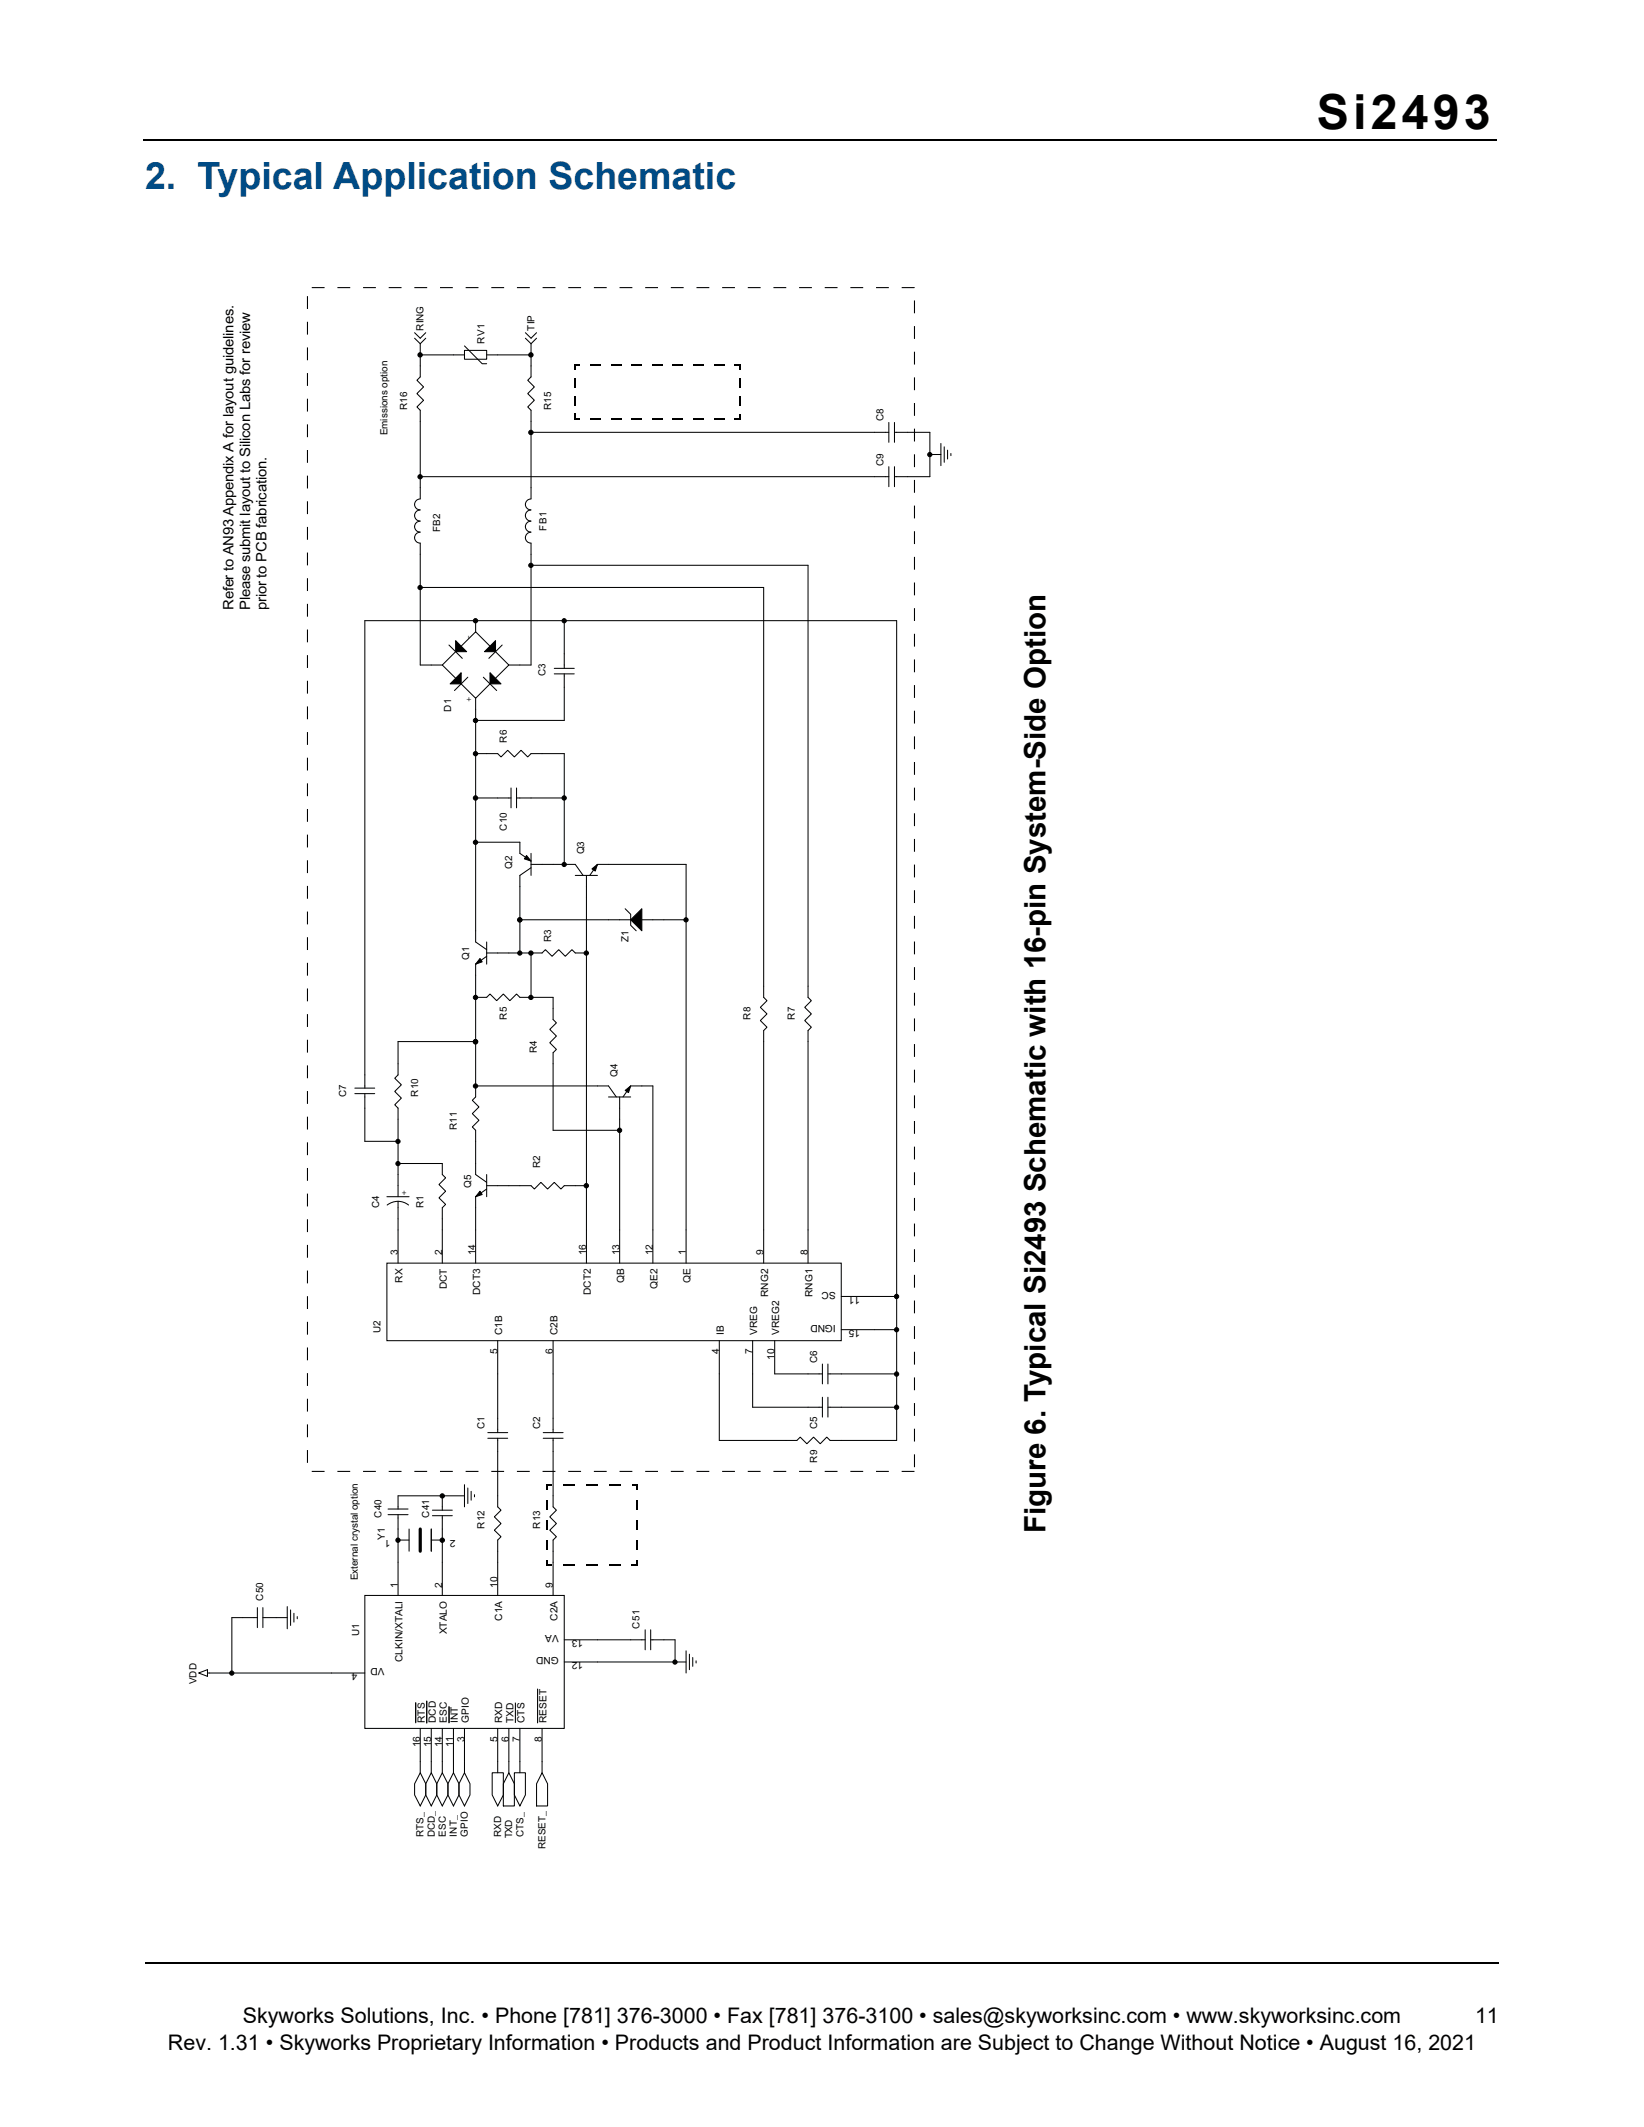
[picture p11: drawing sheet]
<svg xmlns="http://www.w3.org/2000/svg" width="216mm" height="279mm" viewBox="0 0 216 279" stroke-linecap="round" stroke-linejoin="round" font-family="sans-serif">
<path d="M18.8 18.4h177.8M19.1 257.8h177.8" fill="none" stroke="#000" stroke-width=".17"/>
<g fill="none" stroke="#000" stroke-width=".13">
<path d="M54.4 44.4l.8 .8M54.4 43.7l.8 .7 .7-.7M55.2 46.6h5.8M55.2 45.2v4.3l-.4 .5 .8 .8-.8 .9 .8 .9-.8 .9 .4 .4v11.6M55.9 44.4l-.7 .8M61 46h2.9v1.2h-2.9zM61 45.4l2.3 2.4h.6M69 44.4l.7 .8M69 43.7l.7 .7 .8-.7M69.7 56.8h47M69.7 45.2v4.3l-.4 .5 .9 .8-.9 .9 .9 .9-.9 .9 .4 .4v11.6a.72 .72 0 0 0-.7 .8 .72 .72 0 0 0 .7 .7M69.7 46.6h-5.8"/>
<path d="M70.5 44.4l-.8 .8M116.7 55.5v2.6M117.5 56.8h4.6M117.5 55.5v2.6M122.1 56.8v2.9M123.6 58.3v2.9M123.6 59.7h-1.5v2.9h-4.6M124 58.7v2M124.4 59.1v1.2M124.9 59.6v.3M55.2 67a.73 .73 0 0 0-.8 .7 .73 .73 0 0 0 .8 .8 .72 .72 0 0 0-.8 .7 .72 .72 0 0 0 .8 .7 .72 .72 0 0 0-.8 .7 .72 .72 0 0 0 .8 .7M55.2 65.5a.72 .72 0 0 0-.8 .8 .72 .72 0 0 0 .8 .7"/>
<path d="M55.2 62.6h61.5M55.2 71.3v5.9M69.7 67a.73 .73 0 0 0-.7 .7 .73 .73 0 0 0 .7 .8 .72 .72 0 0 0-.7 .7 .72 .72 0 0 0 .7 .7 .72 .72 0 0 0-.7 .7 .72 .72 0 0 0 .7 .7v16.1h-2.9M69.7 74.3h36.4v56.7l.5 .4-.9 .9 .9 .9-.9 .9 .9 .8-.5 .5v30.5M116.7 61.3v2.6M117.5 61.3v2.6M58.1 87.4h-2.9v-10.2h45.1v53.8l.4 .4-.8 .9 .8 .9-.8 .9 .8 .8-.4 .5v30.5M59 84.7l1.7 1.8M59.8 84.2l1.5 1.4h-1.5zM59.8 85.6l-1.7 1.8 1.7 1.7M60.6 88.4v1.4h-1.5zM60.6 84.9l1.9-1.9 1.8 1.9"/>
<path d="M60.6 89.8l1.9 1.9 1.8-1.9M61.4 89l-1.7 1.7M62.5 81.5v1.5M62.5 91.7v2.9M62.5 99h2.9l.4 .4 .9-.8 .8 .8 .9-.8 .9 .8 .4-.4h4.4v14.5M62.5 99v24.7l1.4 1M63.5 89l1.7 1.7M63.6 85.6l1.5-1.4v1.4zM64.4 88.4l1.4 1.4h-1.4zM65.1 85.6l1.7 1.8-1.7 1.7M66 84.7l-1.8 1.8M72.8 87.8h2.6"/>
<path d="M72.8 88.5h2.6M74.1 88.5v6.1h-11.6v4.4M74.1 81.5v6.3M62.5 110.6h5.8v1.5l1.4 1M67.1 103.5v2.6M67.1 104.8h-4.6M67.8 103.5v2.6M67.8 104.8h6.3M69.1 112.4l.6 .7-.8-.3zM69.7 114l-1.4 1v10.2M69.7 112.1v2.9M69.7 113.5h5.8l1.1 1.5"/>
<path d="M75.5 115h3M77 115v50.9M77.5 115l1-1.5h11.6v7.3h-5.8M77.7 114.1l.8-.6-.3 .9zM82.1 119.4l.7 .7v1.4l.7 .8M62.5 136.8h-10.2v4.4l-.5 .4 .9 .9-.9 .9 .9 .8-.9 .9 .5 .5v11.6M62.5 131h1.4l.4-.4 .9 .8 .9-.8 .9 .8 .8-.8 .5 .4h4.3v2.9l.5 .5-.9 .8 .9 .9-.9 .9 .9 .8-.5 .5v10.2h8.8M63 125.9l.3 .4-.8 .3zM63.9 125.6l-1.4 1v17.5l-.5 .4 .9 .9-.9 .9 .9 .9-.9 .8 .5 .5v5.8l1.4 1M63.9 123.7v2.9M69.7 125.2v5.8M77 125.2h-1.5l-.4-.5-.9 .9-.8-.9-.9 .9-.9-.9-.4 .5h-7.3"/>
<path d="M82.8 120.8l1.5-1.4v2.9zM82.8 120.8h-14.5M90.1 120.8v45.1M46.6 143.7h2.6M46.6 142.9h2.6M47.9 142.9v-61.4h69.9v107.7h-8.8l-.4-.4-.9 .9-.9-.9-.8 .9-.9-.9-.4 .4h-10.2v-13.1M47.9 143.7v6.2h4.4M50.8 157.2h2.9M50.8 158.3a2.27 2.27 0 0 1 2.9 0M52.3 157.8v8.1M52.3 152.8h5.8v1.5l.4 .4-.9 .9 .9 .9-.9 .9 .9 .8-.4 .4v7.3M62.5 142.6h17.4l1 1.5"/>
<path d="M63 156.5l.3 .4-.8 .3zM63.9 156.2l-1.4 1v8.7M63.9 154.3v2.9M77 155.8h-2.9l-.4 .4-.9-.9-.9 .9-.9-.9-.8 .9-.5-.4h-5.8M79.9 144.1h2.9M81.4 144.1v21.8M81.8 144.1l1-1.5h2.9v23.3M82.1 143.2l.7-.6-.3 .9zM50.8 165.9h59.7v10.2h-59.7zM65.4 176.1v12.1M72.6 176.1v12.1M98.8 176.1v8.8h9.2"/>
<path d="M101.7 176.1v4.4h6.3M108 179.2v2.6M108.7 179.2v2.6M110.5 170.3h7.3M117.8 174.7h-7.3M51 199h2.6M51 198.2h2.6M52.3 199v10.6M56.8 198.4h2.6M56.8 199.1h2.6M58.1 196.5v1.9M58.1 199.1v10.5"/>
<path d="M61 195v2.9M61 196.5h-8.7v1.7M61.4 195.5v2M61.9 195.9v1.2M62.3 196.3v.3M64.1 188.2h2.6M64.1 188.9h2.6M65.4 188.9v9l.4 .5-.9 .9 .9 .8-.9 .9 .9 .9-.4 .4v7.3M71.3 188.2h2.6M71.3 188.9h2.6M72.6 188.9v9l.5 .5-.9 .9 .9 .8-.9 .9 .9 .9-.5 .4v7.3M108 183.5v2.6"/>
<path d="M108.7 184.9h9.1M108.7 180.5h9.1M108.7 183.5v2.6M26.1 219.8l1.1-.5v.9zM33.8 211.2v2.6M33.8 212.5h-3.4v7.3M34.5 212.5h3.2M34.5 211.2v2.6M37.7 211v3M38.2 211.5v2M38.6 211.9v1.2M39 212.4v.2"/>
<path d="M47.9 209.6h26.2v17.4h-26.2zM47.9 219.8h-20.7M52.3 202.3h.1M52.3 202.3h1.4M53.7 200.9v2.9M56.6 200.9v2.9M56.6 202.3h1.5M58.1 202.3h.1M74.1 215.4h10.6M84.7 214.1v2.6M85.5 215.4h3.2v2.9M85.5 214.1v2.6"/>
<path d="M90.1 216.9v2.9M90.1 218.3h-16M90.5 217.3v2M91 217.7v1.2M91.4 218.2v.3M54.6 223.7v2.6M55.2 227v5.9M55.2 232.9l.7 1.4v1.5l-.7 1.4-.8-1.4v-1.5zM56 223.4v2.9M56.6 232.9l.8 1.4v1.5l-.8 1.4-.7-1.4v-1.5zM56.6 227v5.9M58.1 232.9l.7 1.4v1.5l-.7 1.4-.7-1.4v-1.5z"/>
<path d="M58.1 227v5.9M59 224.2v2.1M59.6 232.9l.7 1.4v1.5l-.7 1.4-.8-1.4v-1.5zM59.6 227v5.9M61 232.9l.7 1.4v1.5l-.7 1.4-.7-1.4v-1.5zM61 227v5.9M64.6 232.9h1.5v2.9l-.7 1.4-.8-1.4zM65.4 227v5.9M66.8 232.9l.7 1.4v2.9h-1.4v-2.9zM66.8 227v5.9M67.5 232.9h1.5v2.9l-.7 1.4-.8-1.4zM68.3 227v5.9"/>
<path d="M71.2 232.9l.7 1.4v2.9h-1.4v-2.9zM71.2 227v5.9"/>
<circle cx="55.2" cy="46.6" r=".29"/>
<circle cx="69.7" cy="56.8" r=".29"/>
<circle cx="69.7" cy="46.6" r=".29"/>
<circle cx="122.1" cy="59.7" r=".28"/>
<circle cx="55.2" cy="62.6" r=".28"/>
<circle cx="55.2" cy="77.2" r=".28"/>
<circle cx="69.7" cy="74.3" r=".28"/>
<circle cx="62.4" cy="81.5" r=".28"/>
<circle cx="62.4" cy="94.6" r=".28"/>
<circle cx="62.4" cy="99" r=".28"/>
<circle cx="74.1" cy="81.5" r=".28"/>
<circle cx="62.4" cy="110.6" r=".28"/>
<circle cx="62.4" cy="104.8" r=".29"/>
<circle cx="74.1" cy="104.8" r=".28"/>
<circle cx="74.1" cy="113.6" r=".28"/>
<circle cx="62.4" cy="136.8" r=".29"/>
<circle cx="62.4" cy="131" r=".28"/>
<circle cx="68.3" cy="120.8" r=".28"/>
<circle cx="68.3" cy="125.2" r=".28"/>
<circle cx="69.7" cy="125.2" r=".28"/>
<circle cx="69.7" cy="131" r=".28"/>
<circle cx="77" cy="125.2" r=".28"/>
<circle cx="90.1" cy="120.8" r=".28"/>
<circle cx="52.3" cy="149.9" r=".28"/>
<circle cx="52.3" cy="152.8" r=".28"/>
<circle cx="62.4" cy="142.7" r=".28"/>
<circle cx="77" cy="155.8" r=".29"/>
<circle cx="81.4" cy="148.5" r=".28"/>
<circle cx="117.7" cy="174.7" r=".28"/>
<circle cx="117.7" cy="170.3" r=".28"/>
<circle cx="58.1" cy="196.5" r=".28"/>
<circle cx="117.7" cy="180.5" r=".28"/>
<circle cx="117.7" cy="184.8" r=".28"/>
<circle cx="30.4" cy="219.8" r=".28"/>
<circle cx="52.3" cy="202.3" r=".28"/>
<circle cx="58.1" cy="202.3" r=".29"/>
<circle cx="88.6" cy="218.3" r=".28"/>
</g>
<g fill="#000">
<path d="M59.8 84.2l1.5 1.4h-1.5zM60.6 88.4v1.4h-1.5zM64.4 88.4l1.4 1.4h-1.4zM63.6 85.6l1.5-1.4v1.4zM69.1 112.4l.6 .7-.8-.3zM77.7 114.1l.8-.6-.3 .9zM63 125.9l.3 .4-.8 .3zM82.8 120.8l1.5-1.4v2.9zM63 156.5l.3 .4-.8 .3zM82.1 143.2l.7-.6-.3 .9z"/>
<circle cx="55.2" cy="46.6" r=".29"/>
<circle cx="69.7" cy="56.8" r=".29"/>
<circle cx="69.7" cy="46.6" r=".29"/>
<circle cx="122.1" cy="59.7" r=".28"/>
<circle cx="55.2" cy="62.6" r=".28"/>
<circle cx="55.2" cy="77.2" r=".28"/>
<circle cx="69.7" cy="74.3" r=".28"/>
<circle cx="62.4" cy="81.5" r=".28"/>
<circle cx="62.4" cy="94.6" r=".28"/>
<circle cx="62.4" cy="99" r=".28"/>
<circle cx="74.1" cy="81.5" r=".28"/>
<circle cx="62.4" cy="110.6" r=".28"/>
<circle cx="62.4" cy="104.8" r=".29"/>
<circle cx="74.1" cy="104.8" r=".28"/>
<circle cx="74.1" cy="113.6" r=".28"/>
<circle cx="62.4" cy="136.8" r=".29"/>
<circle cx="62.4" cy="131" r=".28"/>
<circle cx="68.3" cy="120.8" r=".28"/>
<circle cx="68.3" cy="125.2" r=".28"/>
<circle cx="69.7" cy="125.2" r=".28"/>
<circle cx="69.7" cy="131" r=".28"/>
<circle cx="77" cy="125.2" r=".28"/>
<circle cx="90.1" cy="120.8" r=".28"/>
<circle cx="52.3" cy="149.9" r=".28"/>
<circle cx="52.3" cy="152.8" r=".28"/>
<circle cx="62.4" cy="142.7" r=".28"/>
<circle cx="77" cy="155.8" r=".29"/>
<circle cx="81.4" cy="148.5" r=".28"/>
<circle cx="117.7" cy="174.7" r=".28"/>
<circle cx="117.7" cy="170.3" r=".28"/>
<circle cx="58.1" cy="196.5" r=".28"/>
<circle cx="117.7" cy="180.5" r=".28"/>
<circle cx="117.7" cy="184.8" r=".28"/>
<circle cx="30.4" cy="219.8" r=".28"/>
<circle cx="52.3" cy="202.3" r=".28"/>
<circle cx="58.1" cy="202.3" r=".29"/>
<circle cx="88.6" cy="218.3" r=".28"/>
</g>
<path d="M55.2 200.9v2.9" fill="none" stroke="#000" stroke-width=".42"/>
<path d="M54.6 223.7v2.6M56 223.4v3M59 224.2v2.1M67.7 223.7v2.6M70.6 221.9v4.4" fill="none" stroke="#000" stroke-width=".14"/>
<path d="M40.4 37.8h79.7v155.5h-79.7z" fill="none" stroke="#000" stroke-width=".14" stroke-dasharray="1.7 1.7" stroke-linecap="butt"/>
<g fill="#000">
<path d="M75.4 47.8h.2v.8h-.2zM75.4 55h.8v.1h-.8zM75.4 54.4h.2v.7h-.2zM75.4 52h.2v1.2h-.2zM75.4 49.7h.2v1.2h-.2zM75.5 47.8h.7v.2h-.7zM77.5 47.8h1.4v.2h-1.4zM77.5 55h1.4v.1h-1.4zM80.2 47.8h1.4v.2h-1.4zM80.2 55h1.4v.1h-1.4zM82.9 47.8h1.4v.2h-1.4zM82.9 55h1.4v.1h-1.4z"/>
<path d="M85.6 47.8h1.4v.2h-1.4zM85.6 55h1.4v.1h-1.4zM88.3 47.8h1.4v.2h-1.4zM88.3 55h1.4v.1h-1.4zM91.1 47.8h1.3v.2h-1.3zM91.1 55h1.3v.1h-1.3zM93.8 47.8h1.3v.2h-1.3zM93.8 55h1.3v.1h-1.3zM96.5 47.8h.8v.2h-.8zM96.5 55h.7v.1h-.7zM97.1 47.9h.2v.7h-.2zM97.1 49.7h.2v1.2h-.2z"/>
<path d="M97.1 52h.2v1.2h-.2zM97.1 54.4h.2v.7h-.2zM71.7 194.9h.2v.8h-.2zM71.7 198.3h.2v.1h-.2zM71.7 197h.2v1.3h-.2zM71.8 194.9h.7v.2h-.7zM74 194.9h1.5v.2h-1.5zM77 194.9h1.5v.2h-1.5zM80 194.9h1.4v.2h-1.4zM83 194.9h.8v.2h-.8zM83.6 195h.2v.7h-.2zM83.6 197h.2v1.4h-.2z"/>
<path d="M71.7 205.5h.8v.2h-.8zM71.7 204.9h.2v.7h-.2zM71.7 202.3h.2v1.3h-.2zM71.7 200.9h.2v.1h-.2zM71.7 199.7h.2v1.2h-.2zM74 205.5h1.5v.2h-1.5zM77 205.5h1.5v.2h-1.5zM80 205.5h1.4v.2h-1.4zM83 205.5h.7v.2h-.7zM83.6 199.7h.2v1.3h-.2zM83.6 202.3h.2v1.3h-.2zM83.6 204.9h.2v.8h-.2z"/>
</g>
<text font-size="6.3" x="172.9" y="16.9">Si2493</text>
<text font-size="4.9" fill="#004b85" x="19" y="24.9">2. Typical Application Schematic</text>
<text font-size="3.9" x="137.3" y="201.4" transform="rotate(-90 137.3 201.4)">Figure 6. Typical Si2493 Schematic with 16-pin System-Side Option</text>
<g font-size="2.8">
<text x="22" y="269.3">Rev. 1.31 • Skyworks Proprietary Information • Products and Product Information are Subject to Change Without Notice • August 16, 2021</text>
<text x="31.9" y="265.8">Skyworks Solutions, Inc. • Phone [781] 376-3000 • Fax [781] 376-3100 • sales@skyworksinc.com • www.skyworksinc.com</text>
<text x="193.7" y="265.8">11</text>
</g>
<g font-size="1.9">
<text x="30.7" y="80.1" transform="rotate(-90 30.7 80.1)">Refer to AN93 Appendix A for layout guidelines.</text>
<text x="32.8" y="80.1" transform="rotate(-90 32.8 80.1)">Please submit layout to Silicon Labs for review</text>
<text x="35" y="80.1" transform="rotate(-90 35 80.1)">prior to PCB fabrication.</text>
</g>
<g font-size="1.3">
<text x="55.6" y="43.4" transform="rotate(-90 55.6 43.4)">RING</text>
<text x="63.6" y="45.2" transform="rotate(-90 63.6 45.2)">RV1</text>
<text x="70.2" y="43.4" transform="rotate(-90 70.2 43.4)">TIP</text>
<text x="53.5" y="53.9" transform="rotate(-90 53.5 53.9)">R16</text>
<text x="72.4" y="53.9" transform="rotate(-90 72.4 53.9)">R15</text>
<text x="50.9" y="57.2" transform="rotate(-90 50.9 57.2)">Emissions option</text>
<text x="116" y="55.3" transform="rotate(-90 116 55.3)">C8</text>
<text x="116" y="61.2" transform="rotate(-90 116 61.2)">C9</text>
<text x="57.8" y="69.9" transform="rotate(-90 57.8 69.9)">FB2</text>
<text x="71.8" y="69.7" transform="rotate(-90 71.8 69.7)">FB1</text>
<text x="61.9" y="84" transform="rotate(-90 61.9 84)">-</text>
<text x="71.6" y="88.8" transform="rotate(-90 71.6 88.8)">C3</text>
<text x="59.3" y="93.5" transform="rotate(-90 59.3 93.5)">D1</text>
<text x="61.9" y="92.2" transform="rotate(-90 61.9 92.2)">+</text>
<text x="66.5" y="97.5" transform="rotate(-90 66.5 97.5)">R6</text>
<text x="66.5" y="109.2" transform="rotate(-90 66.5 109.2)">C10</text>
<text x="76.7" y="112.2" transform="rotate(-90 76.7 112.2)">Q3</text>
<text x="67.3" y="114.1" transform="rotate(-90 67.3 114.1)">Q2</text>
<text x="72.4" y="123.7" transform="rotate(-90 72.4 123.7)">R3</text>
<text x="82.6" y="123.7" transform="rotate(-90 82.6 123.7)">Z1</text>
<text x="61.6" y="126.1" transform="rotate(-90 61.6 126.1)">Q1</text>
<text x="66.5" y="133.9" transform="rotate(-90 66.5 133.9)">R5</text>
<text x="98.6" y="133.9" transform="rotate(-90 98.6 133.9)">R8</text>
<text x="104.4" y="133.9" transform="rotate(-90 104.4 133.9)">R7</text>
<text x="70.5" y="138.3" transform="rotate(-90 70.5 138.3)">R4</text>
<text x="81.1" y="141.5" transform="rotate(-90 81.1 141.5)">Q4</text>
<text x="45.5" y="144.1" transform="rotate(-90 45.5 144.1)">C7</text>
<text x="54.9" y="144.1" transform="rotate(-90 54.9 144.1)">R10</text>
<text x="60" y="148.5" transform="rotate(-90 60 148.5)">R11</text>
<text x="70.9" y="153.4" transform="rotate(-90 70.9 153.4)">R2</text>
<text x="49.8" y="158.6" transform="rotate(-90 49.8 158.6)">C4</text>
<text x="52.7" y="157">+</text>
<text x="55.6" y="158.6" transform="rotate(-90 55.6 158.6)">R1</text>
<text x="61.9" y="156" transform="rotate(-90 61.9 156)">Q5</text>
<text x="52.3" y="164.9" transform="rotate(-90 52.3 164.9)">3</text>
<text x="58.1" y="164.9" transform="rotate(-90 58.1 164.9)">2</text>
<text x="62.4" y="164.9" transform="rotate(-90 62.4 164.9)">14</text>
<text x="77" y="164.9" transform="rotate(-90 77 164.9)">16</text>
<text x="81.4" y="164.9" transform="rotate(-90 81.4 164.9)">13</text>
<text x="85.7" y="164.9" transform="rotate(-90 85.7 164.9)">12</text>
<text x="90.1" y="164.9" transform="rotate(-90 90.1 164.9)">1</text>
<text x="100.3" y="164.9" transform="rotate(-90 100.3 164.9)">9</text>
<text x="106.1" y="164.9" transform="rotate(-90 106.1 164.9)">8</text>
<text x="52.9" y="168.5" transform="rotate(-90 52.9 168.5)">RX</text>
<text x="58.7" y="169.4" transform="rotate(-90 58.7 169.4)">DCT</text>
<text x="63.1" y="170.1" transform="rotate(-90 63.1 170.1)">DCT3</text>
<text x="77.6" y="170.1" transform="rotate(-90 77.6 170.1)">DCT2</text>
<text x="82" y="168.6" transform="rotate(-90 82 168.6)">QB</text>
<text x="86.3" y="169.3" transform="rotate(-90 86.3 169.3)">QE2</text>
<text x="90.7" y="168.6" transform="rotate(-90 90.7 168.6)">QE</text>
<text x="100.9" y="170.4" transform="rotate(-90 100.9 170.4)">RNG2</text>
<text x="106.7" y="170.4" transform="rotate(-90 106.7 170.4)">RNG1</text>
<text x="109.8" y="169.7" transform="rotate(-180 109.8 169.7)">SC</text>
<text x="113" y="170.3" transform="rotate(-180 113 170.3)">11</text>
<text x="50" y="175.1" transform="rotate(-90 50 175.1)">U2</text>
<text x="65.3" y="177.9" transform="rotate(-90 65.3 177.9)">5</text>
<text x="65.9" y="175.4" transform="rotate(-90 65.9 175.4)">C1B</text>
<text x="72.6" y="177.9" transform="rotate(-90 72.6 177.9)">6</text>
<text x="73.2" y="175.4" transform="rotate(-90 73.2 175.4)">C2B</text>
<text x="94.4" y="177.9" transform="rotate(-90 94.4 177.9)">4</text>
<text x="95.1" y="175.4" transform="rotate(-90 95.1 175.4)">IB</text>
<text x="98.8" y="177.9" transform="rotate(-90 98.8 177.9)">7</text>
<text x="99.4" y="175.4" transform="rotate(-90 99.4 175.4)">VREG</text>
<text x="101.7" y="178.6" transform="rotate(-90 101.7 178.6)">10</text>
<text x="102.3" y="175.4" transform="rotate(-90 102.3 175.4)">VREG2</text>
<text x="107.3" y="179" transform="rotate(-90 107.3 179)">C6</text>
<text x="109.8" y="174.1" transform="rotate(-180 109.8 174.1)">IGND</text>
<text x="113" y="174.7" transform="rotate(-180 113 174.7)">15</text>
<text x="63.6" y="187.7" transform="rotate(-90 63.6 187.7)">C1</text>
<text x="70.9" y="187.7" transform="rotate(-90 70.9 187.7)">C2</text>
<text x="107.3" y="187.7" transform="rotate(-90 107.3 187.7)">C5</text>
<text x="107.3" y="192.1" transform="rotate(-90 107.3 192.1)">R9</text>
<text x="50.1" y="199.4" transform="rotate(-90 50.1 199.4)">C40</text>
<text x="50.5" y="202.3" transform="rotate(-90 50.5 202.3)">Y1</text>
<text x="51.3" y="202.3" transform="rotate(-180 51.3 202.3)">1</text>
<text x="56.4" y="199.4" transform="rotate(-90 56.4 199.4)">C41</text>
<text x="59.8" y="202.3" transform="rotate(-180 59.8 202.3)">2</text>
<text x="63.6" y="200.9" transform="rotate(-90 63.6 200.9)">R12</text>
<text x="70.9" y="200.9" transform="rotate(-90 70.9 200.9)">R13</text>
<text x="47" y="207.6" transform="rotate(-90 47 207.6)">External crystal option</text>
<text x="52.3" y="208.6" transform="rotate(-90 52.3 208.6)">1</text>
<text x="58.1" y="208.6" transform="rotate(-90 58.1 208.6)">2</text>
<text x="65.3" y="208.6" transform="rotate(-90 65.3 208.6)">10</text>
<text x="72.6" y="208.6" transform="rotate(-90 72.6 208.6)">9</text>
<text x="34.5" y="210.3" transform="rotate(-90 34.5 210.3)">C50</text>
<text x="47.2" y="215" transform="rotate(-90 47.2 215)">U1</text>
<text x="58.7" y="214.7" transform="rotate(-90 58.7 214.7)">XTALO</text>
<text x="65.9" y="212.9" transform="rotate(-90 65.9 212.9)">C1A</text>
<text x="73.2" y="212.9" transform="rotate(-90 73.2 212.9)">C2A</text>
<text x="73.4" y="214.8" transform="rotate(-180 73.4 214.8)">VA</text>
<text x="76.6" y="215.4" transform="rotate(-180 76.6 215.4)">13</text>
<text x="84" y="214" transform="rotate(-90 84 214)">C51</text>
<text x="25.8" y="221.2" transform="rotate(-90 25.8 221.2)">VDD</text>
<text x="46.9" y="219.8" transform="rotate(-180 46.9 219.8)">4</text>
<text x="50.5" y="219.2" transform="rotate(-180 50.5 219.2)">VD</text>
<text x="52.9" y="218.3" transform="rotate(-90 52.9 218.3)">CLKIN/XTALI</text>
<text x="73.4" y="217.7" transform="rotate(-180 73.4 217.7)">GND</text>
<text x="76.6" y="218.3" transform="rotate(-180 76.6 218.3)">12</text>
<text x="55.8" y="226.3" transform="rotate(-90 55.8 226.3)">RTS</text>
<text x="57.2" y="226.3" transform="rotate(-90 57.2 226.3)">DCD</text>
<text x="58.7" y="226.3" transform="rotate(-90 58.7 226.3)">ESC</text>
<text x="60.1" y="226.3" transform="rotate(-90 60.1 226.3)">INT</text>
<text x="61.6" y="226.3" transform="rotate(-90 61.6 226.3)">GPIO</text>
<text x="65.9" y="226.3" transform="rotate(-90 65.9 226.3)">RXD</text>
<text x="67.4" y="226.3" transform="rotate(-90 67.4 226.3)">TXD</text>
<text x="68.9" y="226.3" transform="rotate(-90 68.9 226.3)">CTS</text>
<text x="71.8" y="226.3" transform="rotate(-90 71.8 226.3)">RESET</text>
<text x="55.2" y="229.5" transform="rotate(-90 55.2 229.5)">16</text>
<text x="56.6" y="229.5" transform="rotate(-90 56.6 229.5)">15</text>
<text x="58.1" y="229.5" transform="rotate(-90 58.1 229.5)">14</text>
<text x="59.5" y="229.5" transform="rotate(-90 59.5 229.5)">11</text>
<text x="61" y="228.8" transform="rotate(-90 61 228.8)">3</text>
<text x="65.3" y="228.8" transform="rotate(-90 65.3 228.8)">5</text>
<text x="66.8" y="228.8" transform="rotate(-90 66.8 228.8)">6</text>
<text x="68.3" y="228.8" transform="rotate(-90 68.3 228.8)">7</text>
<text x="71.2" y="228.8" transform="rotate(-90 71.2 228.8)">8</text>
<text x="55.6" y="241.3" transform="rotate(-90 55.6 241.3)">RTS_</text>
<text x="57.1" y="241.3" transform="rotate(-90 57.1 241.3)">DCD_</text>
<text x="58.5" y="241.3" transform="rotate(-90 58.5 241.3)">ESC</text>
<text x="60" y="241.3" transform="rotate(-90 60 241.3)">INT_</text>
<text x="61.5" y="241.3" transform="rotate(-90 61.5 241.3)">GPIO</text>
<text x="65.8" y="241.3" transform="rotate(-90 65.8 241.3)">RXD</text>
<text x="67.3" y="241.5" transform="rotate(-90 67.3 241.5)">TXD</text>
<text x="68.7" y="241.3" transform="rotate(-90 68.7 241.3)">CTS_</text>
<text x="71.6" y="242.9" transform="rotate(-90 71.6 242.9)">RESET_</text>
</g>
</svg>
